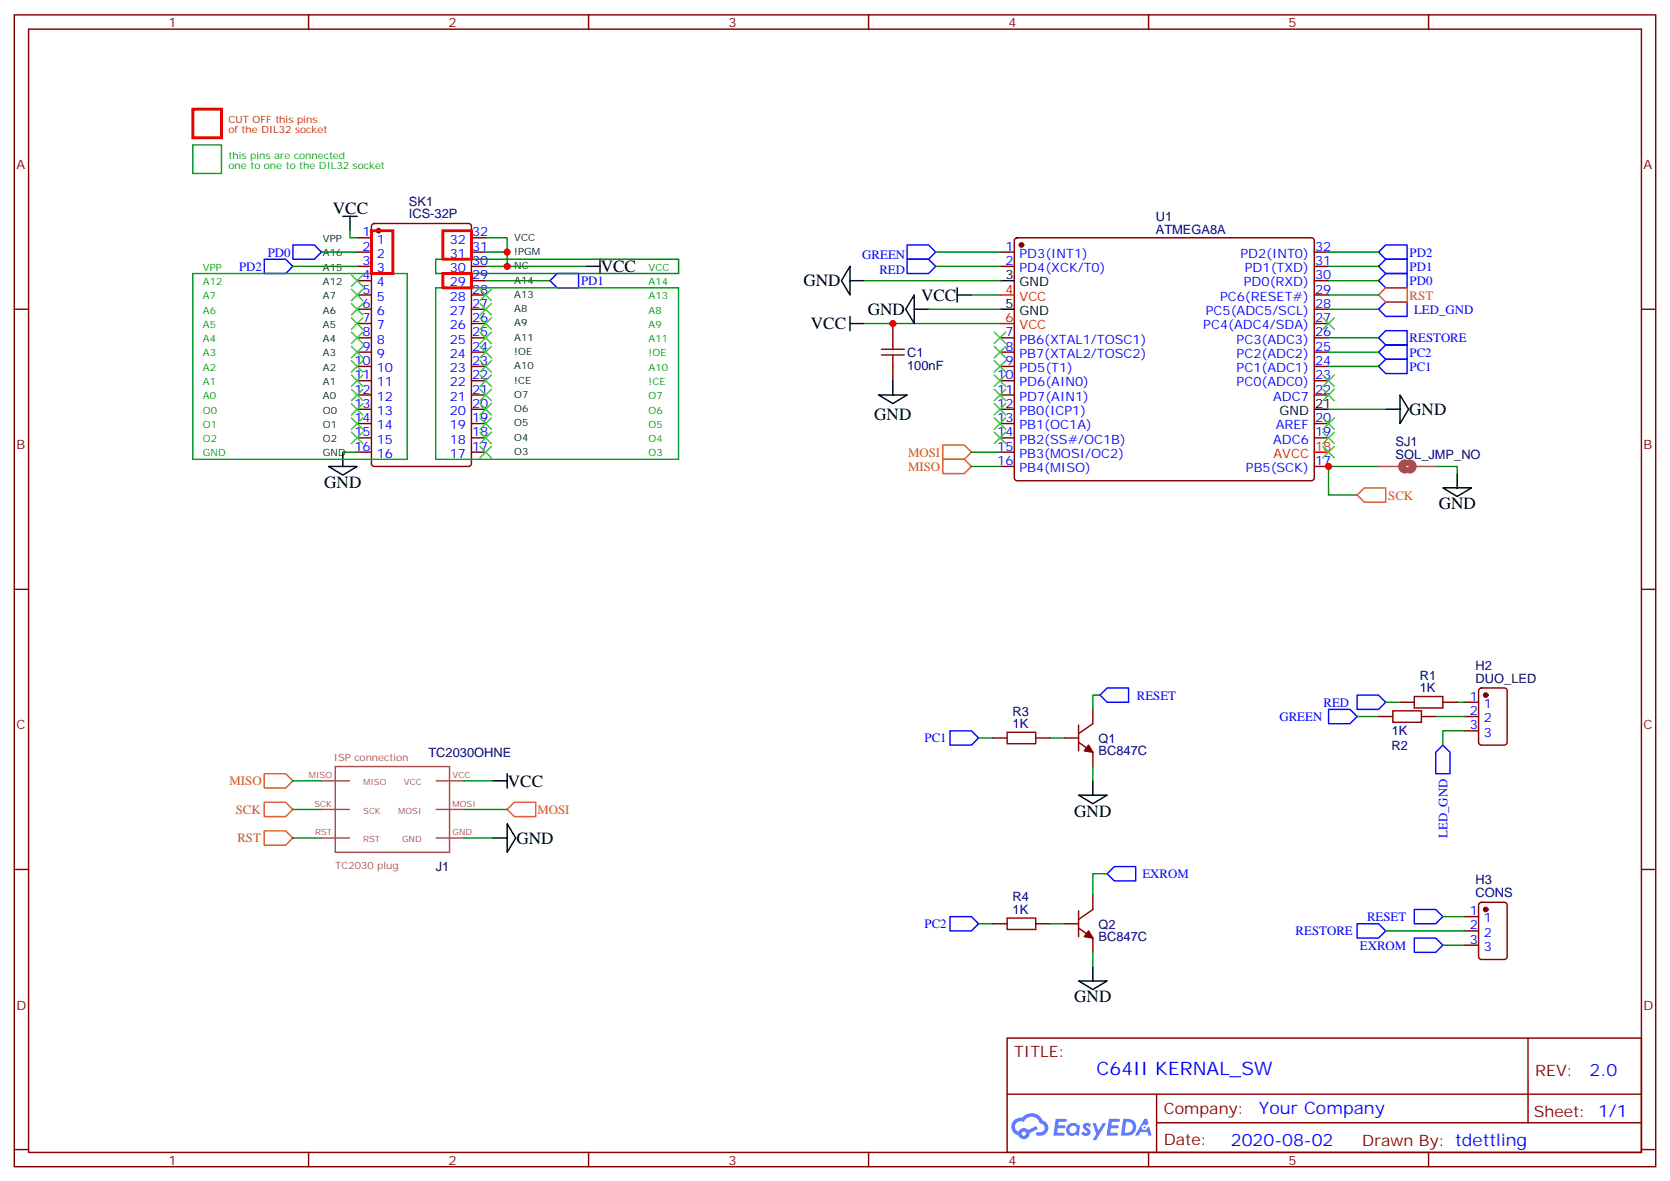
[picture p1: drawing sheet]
<svg xmlns="http://www.w3.org/2000/svg" width="412mm" height="292mm" viewBox="0 0 412 292" stroke-linecap="round" stroke-linejoin="round" font-family="sans-serif">
<g fill="none" stroke="#870000" stroke-width=".35">
<path d="M3.5 3.7h405.4v284.3h-405.4zM7.1 7.2h398.2v277.3h-398.2zM76.2 3.7v3.5M145.3 3.7v3.5M214.5 3.7v3.5M283.6 3.7v3.5M352.8 3.7v3.5M3.5 76.3h3.6M405.3 76.3h3.6M3.5 145.5h3.6M405.3 145.5h3.6M3.5 214.6h3.6"/>
<path d="M405.3 214.6h3.6M248.7 256.3h156.6v28.2h-156.6zM377.3 256.3v20.9M248.7 270.1h156.5M285.6 277.2h119.6M285.6 270.1v14.1M3.5 283.8h3.6M76.2 284.5v3.5M145.3 284.5v3.5M214.5 284.5v3.5M283.6 284.5v3.5M352.8 284.5v3.5"/>
<path d="M405.3 283.8h3.6"/>
</g>
<g fill="#5487ff">
<path d="M267.7 277.4a1.22 1.22 0 0 1 1.7 .3l-.4 .6a.47 .47 0 0 0-.3-.4 .47 .47 0 0 0-.5 .2v.1a1.3 1.3 0 0 1 1 1.7 1.39 1.39 0 0 1-2.2-.1l.5-.5 .7 .4a.29 .29 0 0 0 .3-.2 .29 .29 0 0 0-.2-.4 1.04 1.04 0 0 1-.6-1.7z"/>
<path d="M260.7 276.2h2.4a.37 .37 0 0 1 .3 .4 .37 .37 0 0 1-.3 .3h-1.7l-.1 .9h1.5l.3 .3-.3 .4h-1.6l-.2 1.1h1.6a.36 .36 0 0 1 .3 .4 .36 .36 0 0 1-.3 .3h-2.5z"/>
<path d="M273.8 276.2h2.4a.37 .37 0 0 1 .4 .4 .37 .37 0 0 1-.4 .3h-1.6l-.2 .9h1.6l.3 .3-.4 .4h-1.6l-.1 1.1h1.5a.36 .36 0 0 1 .4 .4 .36 .36 0 0 1-.4 .3h-2.4z"/>
<path d="M282.6 276.2h.7l.3 1.2-.6 .4a.69 .69 0 0 0-1 .2 .69 .69 0 0 0 .4 1 .69 .69 0 0 0 .9-.6l.5-.3 .6 2.2h-.8l-.2-.9h-1.8l-.5 .9h-.8z"/>
<path d="M269.8 277.3h.8l.6 1.8 1.1-1.8h.9l-2.6 4.2h-.8l.9-1.6z"/>
<path d="M277.4 276.2l-.6 4.1h1.3a2.11 2.11 0 0 0 2.5-2.1 2.11 2.11 0 0 0-2.5-2zM278.1 276.9a1.39 1.39 0 0 1 1.7 1.4 1.39 1.39 0 0 1-1.8 1.3h-.3z"/>
<path d="M263.7 277.8a1.47 1.47 0 0 0-.1 2.1 1.47 1.47 0 0 0 2.1 .1l.7 .3 .3-2.3-.2-.2h-.4a1.49 1.49 0 0 0-2.4 0zM264.4 278.2a.92 .92 0 0 1 1.5 .5 .92 .92 0 0 1-1.3 1 .9 .9 0 0 1-.2-1.5z"/>
<path d="M250.4 276.6a2.18 2.18 0 0 0 1.1 3.7 1.44 1.44 0 0 0 1.6 .9 1.44 1.44 0 0 0 1.2-1.5l2-1-.5-.7-1.9 .9a1.47 1.47 0 0 0-2.4 .5 1.39 1.39 0 0 1-.7-2 1.39 1.39 0 0 1 2-.4 2.12 2.12 0 0 1 2.2-1.3 2.12 2.12 0 0 1 1.9 1.7 1.07 1.07 0 0 1 1.1 1 1.07 1.07 0 0 1-1 1.1h-.7a.43 .43 0 0 0-.5 .4 .43 .43 0 0 0 .4 .4 1.98 1.98 0 0 0 2.5-1.2 1.98 1.98 0 0 0-1.2-2.5 2.98 2.98 0 0 0-5.1-.7l-1.1 .1zM252.3 279.9a.55 .55 0 0 1 1.1 0 .55 .55 0 0 1-1.1 0z"/>
<circle cx="282.6" cy="278.3" r=".26"/>
</g>
<g fill="none" stroke="#870000" stroke-width=".35">
<path d="M88.2 58.7h3.5M92 55.4l.4-.2h23.3a.71 .71 0 0 1 .7 .7v58.5a.76 .76 0 0 1-.7 .7h-23.3a.76 .76 0 0 1-.7-.7v-58.5zM116.4 58.7h3.5M250.7 58.9l.5-.2h72.6a.71 .71 0 0 1 .8 .7v58.6a.76 .76 0 0 1-.8 .7h-72.6a.76 .76 0 0 1-.7-.7v-58.6zM88.2 62.2h3.5M88.2 65.8h3.5M88.2 69.3h3.5M88.2 72.8h3.5M88.2 76.3h3.5M88.2 79.9h3.5M116.4 62.2h3.5M116.4 65.8h3.5"/>
<path d="M116.4 69.3h3.5M116.4 72.8h3.5M116.4 76.3h3.5M116.4 79.9h3.5M220.5 79.9v3.5M246.9 62.2h3.6M246.9 65.8h3.6M324.6 62.2h3.5M324.6 65.8h3.5M324.6 69.3h3.5M324.6 72.8h3.5M324.6 76.3h3.5"/>
<path d="M324.6 79.9h3.5M88.2 83.4h3.5M88.2 86.9h3.5M88.2 90.5h3.5M88.2 94h3.5M88.2 97.5h3.5M116.4 83.4h3.5M116.4 86.9h3.5M116.4 90.5h3.5M116.4 94h3.5M116.4 97.5h3.5M220.5 90.5v3.5"/>
<path d="M246.9 83.4h3.6M246.9 86.9h3.6M246.9 90.5h3.6M246.9 94h3.6M246.9 97.5h3.6M324.6 83.4h3.5M324.6 86.9h3.5M324.6 90.5h3.5M324.6 94h3.5M324.6 97.5h3.5M88.2 101h3.5M88.2 104.6h3.5"/>
<path d="M88.2 108.1h3.5M88.2 111.6h3.5M116.4 101h3.5M116.4 104.6h3.5M116.4 108.1h3.5M116.4 111.6h3.5M246.9 101h3.6M246.9 104.6h3.6M246.9 108.1h3.6M246.9 111.6h3.6M246.9 115.1h3.6M324.6 104.6h3.5"/>
<path d="M324.6 108.1h3.5M324.6 115.1h3.5M266.3 179v6.3M269.9 175.1v3.5l-3.6 2.5M340.4 176.9h3.6M345.7 173.4h3.5M351 176.9h3.5M356.3 173.4h3.5M361.6 173.4h3.5M361.6 176.9h3.5M365.4 170l.4-.2h5.7a.71 .71 0 0 1 .7 .7v12.7a.76 .76 0 0 1-.7 .7h-5.7a.76 .76 0 0 1-.7-.7v-12.7zM245.2 182.2h3.5"/>
<path d="M255.8 182.2h3.5M262.8 182.2h3.5M266.3 183.2l3.6 2.5v3.5M361.6 180.4h3.5M245.2 228h3.5M255.8 228h3.5M262.8 228h3.5M266.3 229.1l3.6 2.5v3.5M266.3 224.9v6.3M269.9 221v3.5l-3.6 2.5M361.6 226.3h3.5M361.6 229.8h3.5"/>
<path d="M361.6 233.3h3.5M365.4 223l.4-.3h5.7a.71 .71 0 0 1 .7 .7v12.7a.76 .76 0 0 1-.7 .8h-5.7a.76 .76 0 0 1-.7-.8v-12.7z"/>
</g>
<g fill="#870000" stroke="#870000" stroke-width=".35">
<path d="M268.8 183.9l1.1 1.8-2.1-.4z"/>
<path d="M268.8 229.8l1.1 1.8-2.1-.4z"/>
<circle cx="93.5" cy="56.9" r=".53"/>
<circle cx="366.9" cy="171.6" r=".53"/>
<circle cx="366.9" cy="224.5" r=".53"/>
<circle cx="252.2" cy="60.5" r=".53"/>
</g>
<g fill="none" stroke="#000" stroke-width=".35">
<path d="M84.7 53.4h3.5M86.4 53.4v3.5M144.6 65.8h3.6M148.2 64v3.5M209.9 65.8v7l-2.1-3.5zM209.9 69.3h3.5M209.9 79.9h3.5M209.9 78.1v3.5M225.8 72.8v7.1l-2.1-3.6zM225.8 76.3h3.5M236.4 72.8h3.5M236.4 71v3.6"/>
<path d="M246.9 69.3h3.6M246.9 76.3h3.6M217 97.5h7l-3.5 2.1zM220.5 94v3.5M345.7 97.5l2.1 3.5-2.1 3.6zM81.1 115.1h7.1l-3.5 2.2zM84.7 111.6v3.5M324.6 101h3.5M342.2 101h3.5M359.8 116.9v3.5M356.3 120.4h7.1l-3.6 2.2zM121.7 192.8h3.5"/>
<path d="M125.2 191v3.5M266.3 196.3h7.1l-3.5 2.1zM269.9 192.8v3.5M121.7 206.9h3.5M125.2 203.3l2.2 3.6-2.2 3.5zM269.9 238.6v3.5M266.3 242.1h7.1l-3.5 2.2z"/>
</g>
<g fill="none" stroke="#008700" stroke-width=".35">
<path d="M86.4 56.9v1.8h1.8M119.9 58.7h5.3v3.5M72.3 65.8h15.9M79.4 62.2h8.8M119.9 62.2h5.3v3.6M119.9 65.8h24.7M119.9 69.3h15.9M213.4 69.3h33.5M213.4 79.9h33.5M229.3 76.3h17.6M231.1 62.2h15.8M231.1 65.8h15.8"/>
<path d="M239.9 72.8h7M328.1 62.2h12.3M328.1 65.8h12.3M328.1 69.3h12.3M328.1 76.3h12.3M328.1 72.8h12.3M328.1 90.5h12.3M328.1 86.9h12.3M328.1 83.4h12.3M84.7 111.6h3.5M239.9 111.6h7M239.9 115.1h7"/>
<path d="M328.1 101h14.1M340.4 115.1h-12.3v7.1h7M354.5 115.1h5.3v1.8M271.6 171.6h-1.7v3.5M335.1 176.9h5.3M342.2 173.4h3.5M354.5 176.9h7.1M359.8 173.4h1.8M72.3 192.8h7.1M72.3 199.8h7.1M114.7 192.8h7M114.7 199.8h10.5"/>
<path d="M241.7 182.2h3.5M259.3 182.2h3.5M269.9 189.2v3.6M361.6 180.4h-5.3v3.5M72.3 206.9h7.1M114.7 206.9h7M273.4 215.7h-3.5v5.3M241.7 228h3.5M259.3 228h3.5M269.9 235.1v3.5M342.2 229.8h19.4M356.3 233.3h5.3"/>
<path d="M356.3 226.3h5.3"/>
</g>
<g fill="none" stroke="#00f" stroke-width=".35">
<path d="M65.3 64h5.3l1.7 1.8-1.7 1.7h-5.3zM72.3 60.5h5.3l1.8 1.7-1.8 1.8h-5.3zM135.8 69.3l1.8-1.8h5.3v3.5h-5.3zM224 60.5h5.3l1.8 1.7-1.8 1.8h-5.3zM224 64h5.3l1.8 1.8-1.8 1.7h-5.3zM340.4 65.8l1.8-1.8h5.3v3.5h-5.3zM342.2 67.5h5.3v3.5h-5.3l-1.8-1.7zM342.2 60.5h5.3v3.5h-5.3l-1.8-1.8zM342.2 74.6h5.3v3.5h-5.3l-1.8-1.8zM340.4 90.5l1.8-1.8h5.3v3.5h-5.3zM342.2 85.2h5.3v3.5h-5.3l-1.8-1.8zM342.2 81.6h5.3v3.6h-5.3l-1.8-1.8z"/>
<path d="M271.6 171.6l1.8-1.8h5.3v3.6h-5.3zM328.1 175.1h5.3l1.7 1.8-1.7 1.7h-5.3zM335.1 171.6h5.3l1.8 1.8-1.8 1.7h-5.3zM234.6 180.4h5.3l1.8 1.8-1.8 1.7h-5.3zM356.3 183.9l1.8 1.8v5.3h-3.6v-5.3zM273.4 215.7l1.8-1.8h5.3v3.6h-5.3zM234.6 226.3h5.3l1.8 1.7-1.8 1.8h-5.3zM335.1 228h5.3l1.8 1.8-1.8 1.8h-5.3zM349.2 231.6h5.3l1.8 1.7-1.8 1.8h-5.3zM349.2 224.5h5.3l1.8 1.8-1.8 1.7h-5.3z"/>
</g>
<path d="M217.7 86.2h5.6M217.7 87.6h5.6M220.5 83.4v2.8M220.5 87.6v2.9M344 175.5h7v2.8h-7zM349.2 171.9h7.1v2.9h-7.1zM248.7 180.8h7.1v2.8h-7.1zM248.7 226.6h7.1v2.8h-7.1z" fill="none" stroke="#a10000" stroke-width=".35"/>
<g fill="none" stroke="#3c3" stroke-width=".35">
<path d="M86.8 67.9l2.8 2.8M86.8 71.4l2.8 2.8M86.8 74.9l2.8 2.9M86.8 78.5l2.8 2.8M89.6 67.9l-2.8 2.8M89.6 71.4l-2.8 2.8M89.6 74.9l-2.8 2.9M89.6 78.5l-2.8 2.8M118.5 78.5l2.9 2.8M118.5 74.9l2.9 2.9M118.5 71.4l2.9 2.8M121.4 71.4l-2.9 2.8"/>
<path d="M121.4 74.9l-2.9 2.9M121.4 78.5l-2.9 2.8M326.7 78.5l2.8 2.8M329.5 78.5l-2.8 2.8M86.8 82l2.8 2.8M86.8 85.5l2.8 2.8M86.8 89l2.8 2.9M86.8 92.6l2.8 2.8M86.8 96.1l2.8 2.8M86.8 99.6l2.8 2.8M89.6 82l-2.8 2.8M89.6 85.5l-2.8 2.8"/>
<path d="M89.6 89l-2.8 2.9M89.6 92.6l-2.8 2.8M89.6 96.1l-2.8 2.8M89.6 99.6l-2.8 2.8M118.5 99.6l2.9 2.8M118.5 96.1l2.9 2.8M118.5 92.6l2.9 2.8M118.5 89l2.9 2.9M118.5 85.5l2.9 2.8M118.5 82l2.9 2.8M121.4 99.6l-2.9 2.8M121.4 96.1l-2.9 2.8"/>
<path d="M121.4 92.6l-2.9 2.8M121.4 89l-2.9 2.9M121.4 85.5l-2.9 2.8M121.4 82l-2.9 2.8M245.5 99.6l2.9 2.8M245.5 82l2.9 2.8M245.5 85.5l2.9 2.8M245.5 89l2.9 2.9M245.5 92.6l2.9 2.8M245.5 96.1l2.9 2.8M248.4 99.6l-2.9 2.8M248.4 82l-2.9 2.8"/>
<path d="M248.4 85.5l-2.9 2.8M248.4 89l-2.9 2.9M248.4 92.6l-2.9 2.8M248.4 96.1l-2.9 2.8M326.7 92.6l2.8 2.8M326.7 96.1l2.8 2.8M329.5 92.6l-2.8 2.8M329.5 96.1l-2.8 2.8M86.8 103.2l2.8 2.8M86.8 106.7l2.8 2.8M89.6 103.2l-2.8 2.8M89.6 106.7l-2.8 2.8"/>
<path d="M118.5 110.2l2.9 2.8M118.5 106.7l2.9 2.8M118.5 103.2l2.9 2.8M121.4 110.2l-2.9 2.8M121.4 106.7l-2.9 2.8M121.4 103.2l-2.9 2.8M245.5 103.2l2.9 2.8M245.5 106.7l2.9 2.8M248.4 103.2l-2.9 2.8M248.4 106.7l-2.9 2.8M326.7 103.2l2.8 2.8M326.7 110.2l2.8 2.8"/>
<path d="M326.7 106.7l2.8 2.8M329.5 103.2l-2.8 2.8M329.5 110.2l-2.8 2.8M329.5 106.7l-2.8 2.8"/>
</g>
<path d="M246.9 72.8h3.6M246.9 79.9h3.6M324.6 111.6h3.5" fill="none" stroke="#f00" stroke-width=".35"/>
<path d="M347 114.3a.88 .88 0 0 0-.9 .8 .88 .88 0 0 0 .9 .9M348.1 114.3a.88 .88 0 0 1 .9 .8 .88 .88 0 0 1-.9 .9" fill="none" stroke="#a64a4a" stroke-width="1.8"/>
<path d="M340.4 115.1h3.5M344 115.1h1.2M349.8 115.1h4.7M79.4 192.8h6.9M79.4 199.8h6.9M82.8 189.2h28.2v21.2h-28.2zM107.7 192.8h7M107.7 199.8h7M79.4 206.9h6.9M107.7 206.9h7" fill="none" stroke="#a64a4a" stroke-width=".35"/>
<path d="M340.4 72.8l1.8-1.8h5.3v3.6h-5.3zM232.8 109.9h5.3l1.8 1.7-1.8 1.8h-5.3zM232.8 113.4h5.3l1.8 1.7-1.8 1.8h-5.3zM335.1 122.2l1.8-1.8h5.3v3.6h-5.3zM65.3 191h5.3l1.7 1.8-1.7 1.7h-5.3zM65.3 198h5.3l1.7 1.8-1.7 1.8h-5.3zM125.2 199.8l1.8-1.8h5.3v3.6h-5.3zM65.3 205.1h5.3l1.7 1.8-1.7 1.7h-5.3z" fill="none" stroke="#c60" stroke-width=".35"/>
<path d="M47.6 35.8h7.1v7h-7.1zM47.6 67.5h52.9v45.9h-52.9zM107.6 71h60v42.4h-60z" fill="none" stroke="#093" stroke-width=".35"/>
<path d="M107.6 64h60v3.5h-60z" fill="none" stroke="#060" stroke-width=".35"/>
<path d="M47.6 27h7.1v7h-7.1zM91.7 56.9h5.3v10.6h-5.3zM109.4 56.9h7v7.1h-7zM109.4 67.5h7v3.5h-7z" fill="none" stroke="#f00" stroke-width=".71"/>
<g fill="#c00">
<circle cx="125.2" cy="62.2" r=".88"/>
<circle cx="125.2" cy="65.8" r=".88"/>
<circle cx="220.5" cy="79.9" r=".88"/>
<circle cx="328.1" cy="115.1" r=".88"/>
</g>
<text font-size="4.6" fill="#00f" x="270.8" y="265.3">C64II KERNAL_SW</text>
<g font-size="4.2">
<text x="82.2" y="52.7">VCC</text>
<text x="148.3" y="67.2">VCC</text>
<text x="198.4" y="70.7">GND</text>
<text x="214.3" y="77.8">GND</text>
<text x="227.5" y="74.3">VCC</text>
<text x="200.3" y="81.3">VCC</text>
<text x="215.9" y="103.6">GND</text>
<text x="348" y="102.5">GND</text>
<text x="80.1" y="120.4">GND</text>
<text x="355.3" y="125.7">GND</text>
<text x="125.4" y="194.2">VCC</text>
<text x="265.3" y="201.6">GND</text>
<text x="127.5" y="208.3">GND</text>
<text x="265.3" y="247.4">GND</text>
</g>
<g font-size="4.2" fill="#00f">
<text x="392.5" y="265.5">2.0</text>
<text x="310.9" y="275.1">Your Company</text>
<text x="304" y="282.9">2020-08-02</text>
</g>
<g font-size="3.9" fill="#800">
<text x="250.5" y="260.8">TITLE:</text>
<text x="379.1" y="265.5">REV:</text>
<text x="287.4" y="275">Company:</text>
<text x="378.7" y="275.7">Sheet: 1/1</text>
<text x="287.4" y="282.7">Date:</text>
<text x="336.4" y="282.8">Drawn By: tdettling</text>
</g>
<g font-size="3.2" fill="#800">
<text x="41.6" y="6.7">1</text>
<text x="110.8" y="6.7">2</text>
<text x="179.9" y="6.7">3</text>
<text x="249.1" y="6.7">4</text>
<text x="318.2" y="6.7">5</text>
<text x="4.1" y="41.8">A</text>
<text x="405.9" y="41.8">A</text>
<text x="4.1" y="110.9">B</text>
<text x="405.9" y="110.9">B</text>
<text x="4.1" y="180.1">C</text>
<text x="405.9" y="180.1">C</text>
<text x="4.1" y="249.2">D</text>
<text x="405.9" y="249.2">D</text>
<text x="41.6" y="287.5">1</text>
<text x="110.8" y="287.5">2</text>
<text x="179.9" y="287.5">3</text>
<text x="249.1" y="287.5">4</text>
<text x="318.2" y="287.5">5</text>
</g>
<g font-size="3.2" fill="#000080">
<text x="101" y="53.9">ICS-32P</text>
<text x="101" y="50.9">SK1</text>
<text x="285.4" y="57.6">ATMEGA8A</text>
<text x="285.4" y="54.5">U1</text>
<text x="224" y="88.1">C1</text>
<text x="224" y="91.2">100nF</text>
<text x="344.6" y="113.2">SOL_JMP_NO</text>
<text x="344.6" y="110.1">SJ1</text>
<text x="350.6" y="167.8">R1</text>
<text x="364.4" y="165.3">H2</text>
<text x="350.6" y="170.9">1K</text>
<text x="364.4" y="168.6">DUO_LED</text>
<text x="250.1" y="179.7">1K</text>
<text x="250.1" y="176.7">R3</text>
<text x="271.3" y="183.4">Q1</text>
<text x="343.6" y="185.1">R2</text>
<text x="343.7" y="181.6">1K</text>
<text x="105.8" y="186.8">TC2030OHNE</text>
<text x="271.3" y="186.5">BC847C</text>
<text x="107.6" y="215">J1</text>
<text x="364.4" y="221.5">CONS</text>
<text x="364.4" y="218.2">H3</text>
<text x="250.1" y="225.6">1K</text>
<text x="250.1" y="222.5">R4</text>
<text x="271.3" y="232.3">BC847C</text>
<text x="271.3" y="229.3">Q2</text>
</g>
<g font-size="3.2" fill="#00f">
<text x="89.5" y="58.3">1</text>
<text x="116.6" y="58.3">32</text>
<text x="66.1" y="63.3">PD0</text>
<text x="89.5" y="61.9">2</text>
<text x="89.5" y="65.4">3</text>
<text x="93" y="60.1">1</text>
<text x="93" y="63.6">2</text>
<text x="111.1" y="63.6">31</text>
<text x="111.1" y="60.1">32</text>
<text x="116.6" y="65.4">30</text>
<text x="116.6" y="61.9">31</text>
<text x="212.9" y="64">GREEN</text>
<text x="248.3" y="61.9">1</text>
<text x="248.3" y="65.4">2</text>
<text x="251.8" y="63.6">PD3(INT1)</text>
<text x="306.3" y="63.6">PD2(INT0)</text>
<text x="324.7" y="65.4">31</text>
<text x="324.7" y="61.9">32</text>
<text x="348.1" y="63.3">PD2</text>
<text x="59" y="66.9">PD2</text>
<text x="89.5" y="68.9">4</text>
<text x="93" y="67.2">3</text>
<text x="93" y="70.7">4</text>
<text x="111.1" y="70.7">29</text>
<text x="111.1" y="67.2">30</text>
<text x="116.6" y="68.9">29</text>
<text x="143.5" y="70.4">PD1</text>
<text x="217.2" y="67.5">RED</text>
<text x="251.8" y="67.2">PD4(XCK/T0)</text>
<text x="307.2" y="70.7">PD0(RXD)</text>
<text x="307.4" y="67.2">PD1(TXD)</text>
<text x="324.7" y="68.9">30</text>
<text x="348.1" y="70.4">PD0</text>
<text x="348.1" y="66.9">PD1</text>
<text x="89.5" y="72.5">5</text>
<text x="89.5" y="76">6</text>
<text x="93" y="74.2">5</text>
<text x="93" y="77.8">6</text>
<text x="111.1" y="77.8">27</text>
<text x="111.1" y="74.2">28</text>
<text x="116.6" y="76">27</text>
<text x="116.6" y="72.5">28</text>
<text x="297.8" y="77.8">PC5(ADC5/SCL)</text>
<text x="301.3" y="74.2">PC6(RESET#)</text>
<text x="324.7" y="76">28</text>
<text x="324.7" y="72.5">29</text>
<text x="349.2" y="77.5">LED_GND</text>
<text x="89.5" y="79.5">7</text>
<text x="89.5" y="83">8</text>
<text x="93" y="81.3">7</text>
<text x="111.1" y="81.3">26</text>
<text x="116.6" y="83">25</text>
<text x="116.6" y="79.5">26</text>
<text x="248.3" y="83">7</text>
<text x="297.2" y="81.3">PC4(ADC4/SDA)</text>
<text x="324.7" y="83">26</text>
<text x="324.7" y="79.5">27</text>
<text x="89.5" y="86.6">9</text>
<text x="93" y="84.8">8</text>
<text x="93" y="88.3">9</text>
<text x="111.1" y="88.3">24</text>
<text x="111.1" y="84.8">25</text>
<text x="116.6" y="86.6">24</text>
<text x="248.3" y="86.6">8</text>
<text x="251.8" y="84.8">PB6(XTAL1/TOSC1)</text>
<text x="251.8" y="88.3">PB7(XTAL2/TOSC2)</text>
<text x="305.4" y="88.3">PC2(ADC2)</text>
<text x="305.4" y="84.8">PC3(ADC3)</text>
<text x="324.7" y="86.6">25</text>
<text x="348.1" y="88.1">PC2</text>
<text x="348.1" y="84.5">RESTORE</text>
<text x="87.5" y="90.1">10</text>
<text x="87.5" y="93.6">11</text>
<text x="93" y="91.9">10</text>
<text x="93" y="95.4">11</text>
<text x="111.1" y="95.4">22</text>
<text x="111.1" y="91.9">23</text>
<text x="116.6" y="93.6">22</text>
<text x="116.6" y="90.1">23</text>
<text x="246.3" y="93.6">10</text>
<text x="248.3" y="90.1">9</text>
<text x="251.8" y="91.9">PD5(T1)</text>
<text x="251.8" y="95.4">PD6(AIN0)</text>
<text x="305.4" y="95.4">PC0(ADC0)</text>
<text x="305.4" y="91.9">PC1(ADC1)</text>
<text x="324.7" y="93.6">23</text>
<text x="324.7" y="90.1">24</text>
<text x="348.1" y="91.6">PC1</text>
<text x="87.5" y="97.2">12</text>
<text x="87.5" y="100.7">13</text>
<text x="93" y="98.9">12</text>
<text x="111.1" y="98.9">21</text>
<text x="116.6" y="100.7">20</text>
<text x="116.6" y="97.2">21</text>
<text x="246.3" y="97.2">11</text>
<text x="246.3" y="100.7">12</text>
<text x="251.8" y="98.9">PD7(AIN1)</text>
<text x="314.4" y="98.9">ADC7</text>
<text x="324.7" y="97.2">22</text>
<text x="87.5" y="104.2">14</text>
<text x="87.5" y="107.7">15</text>
<text x="93" y="102.4">13</text>
<text x="93" y="106">14</text>
<text x="111.1" y="106">19</text>
<text x="111.1" y="102.4">20</text>
<text x="116.6" y="107.7">18</text>
<text x="116.6" y="104.2">19</text>
<text x="246.3" y="104.2">13</text>
<text x="246.3" y="107.7">14</text>
<text x="251.8" y="102.4">PB0(ICP1)</text>
<text x="251.8" y="106">PB1(OC1A)</text>
<text x="315" y="106">AREF</text>
<text x="324.7" y="107.7">19</text>
<text x="324.7" y="104.2">20</text>
<text x="87.5" y="111.3">16</text>
<text x="93" y="109.5">15</text>
<text x="93" y="113">16</text>
<text x="111.1" y="113">17</text>
<text x="111.1" y="109.5">18</text>
<text x="116.6" y="111.3">17</text>
<text x="246.3" y="111.3">15</text>
<text x="251.8" y="109.5">PB2(SS#/OC1B)</text>
<text x="251.8" y="113">PB3(MOSI/OC2)</text>
<text x="314.4" y="109.5">ADC6</text>
<text x="246.3" y="114.8">16</text>
<text x="251.8" y="116.6">PB4(MISO)</text>
<text x="307.7" y="116.6">PB5(SCK)</text>
<text x="324.7" y="114.8">17</text>
<text x="280.7" y="172.7">RESET</text>
<text x="362.9" y="173">1</text>
<text x="316" y="178">GREEN</text>
<text x="326.8" y="174.5">RED</text>
<text x="362.9" y="176.5">2</text>
<text x="366.4" y="174.8">1</text>
<text x="366.4" y="178.3">2</text>
<text x="228.3" y="183.2">PC1</text>
<text x="362.9" y="180.1">3</text>
<text x="366.4" y="181.8">3</text>
<text x="357.4" y="206.9" transform="rotate(-90 357.4 206.9)">LED_GND</text>
<text x="282.1" y="216.8">EXROM</text>
<text x="337.6" y="227.4">RESET</text>
<text x="362.9" y="225.9">1</text>
<text x="366.4" y="227.7">1</text>
<text x="228.3" y="229.1">PC2</text>
<text x="320" y="230.9">RESTORE</text>
<text x="362.9" y="229.4">2</text>
<text x="362.9" y="233">3</text>
<text x="366.4" y="231.2">2</text>
<text x="335.8" y="234.4">EXROM</text>
<text x="366.4" y="234.7">3</text>
</g>
<g font-size="3.2">
<text x="248.3" y="68.9">3</text>
<text x="251.8" y="70.7">GND</text>
<text x="248.3" y="76">5</text>
<text x="251.8" y="77.8">GND</text>
<text x="324.7" y="100.7">21</text>
<text x="316" y="102.4">GND</text>
</g>
<g font-size="3.2" fill="#f00">
<text x="248.3" y="72.5">4</text>
<text x="251.8" y="74.2">VCC</text>
<text x="248.3" y="79.5">6</text>
<text x="251.8" y="81.3">VCC</text>
<text x="314.5" y="113">AVCC</text>
<text x="324.7" y="111.3">18</text>
</g>
<g font-size="3.2" fill="#c60">
<text x="348.1" y="74">RST</text>
<text x="224.3" y="112.7">MOSI</text>
<text x="224.3" y="116.3">MISO</text>
<text x="342.8" y="123.3">SCK</text>
<text x="56.7" y="193.9">MISO</text>
<text x="58.2" y="200.9">SCK</text>
<text x="132.7" y="200.9">MOSI</text>
<text x="58.6" y="207.9">RST</text>
</g>
<g font-size="2.5" fill="#f00">
<text x="56.4" y="30.5">CUT OFF this pins</text>
<text x="56.4" y="32.9">of the DIL32 socket</text>
</g>
<g font-size="2.5" fill="#090">
<text x="56.4" y="39.3">this pins are connected</text>
<text x="56.4" y="41.8">one to one to the DIL32 socket</text>
<text x="50.1" y="66.8">VPP</text>
<text x="50.1" y="70.3">A12</text>
<text x="160.2" y="70.3">A14</text>
<text x="160.2" y="66.8">VCC</text>
<text x="50.1" y="77.4">A6</text>
<text x="50.1" y="73.9">A7</text>
<text x="160.2" y="73.9">A13</text>
<text x="160.2" y="77.4">A8</text>
<text x="50.1" y="80.9">A5</text>
<text x="160.2" y="80.9">A9</text>
<text x="50.1" y="88">A3</text>
<text x="50.1" y="84.5">A4</text>
<text x="160.2" y="84.5">A11</text>
<text x="160.2" y="88">!OE</text>
<text x="50.1" y="91.5">A2</text>
<text x="50.1" y="95">A1</text>
<text x="160.2" y="95">!CE</text>
<text x="160.2" y="91.5">A10</text>
<text x="50.1" y="98.6">A0</text>
<text x="160.2" y="98.6">O7</text>
<text x="50.1" y="102.1">O0</text>
<text x="50.1" y="105.6">O1</text>
<text x="160.2" y="105.6">O5</text>
<text x="160.2" y="102.1">O6</text>
<text x="50.1" y="112.7">GND</text>
<text x="50.1" y="109.1">O2</text>
<text x="160.2" y="109.1">O4</text>
<text x="160.2" y="112.7">O3</text>
</g>
<g font-size="2.5" fill="#030">
<text x="79.7" y="59.8">VPP</text>
<text x="127" y="59.4">VCC</text>
<text x="79.7" y="63.3">A16</text>
<text x="127" y="62.9">!PGM</text>
<text x="79.7" y="66.8">A15</text>
<text x="79.7" y="70.3">A12</text>
<text x="127" y="70">A14</text>
<text x="127" y="66.5">NC</text>
<text x="79.7" y="73.9">A7</text>
<text x="79.7" y="77.4">A6</text>
<text x="127" y="77">A8</text>
<text x="127" y="73.5">A13</text>
<text x="79.7" y="80.9">A5</text>
<text x="127" y="80.6">A9</text>
<text x="79.7" y="88">A3</text>
<text x="79.7" y="84.5">A4</text>
<text x="127" y="84.1">A11</text>
<text x="127" y="87.6">!OE</text>
<text x="79.7" y="91.5">A2</text>
<text x="79.7" y="95">A1</text>
<text x="127" y="94.7">!CE</text>
<text x="127" y="91.2">A10</text>
<text x="79.7" y="98.6">A0</text>
<text x="127" y="98.2">O7</text>
<text x="127" y="101.7">O6</text>
<text x="79.7" y="102.1">O0</text>
<text x="79.7" y="105.6">O1</text>
<text x="127" y="105.3">O5</text>
<text x="79.7" y="112.7">GND</text>
<text x="79.7" y="109.1">O2</text>
<text x="127" y="108.8">O4</text>
<text x="127" y="112.3">O3</text>
</g>
<g font-size="2.5" fill="#a54b4b">
<text x="82.4" y="187.8">ISP connection</text>
<text x="82.8" y="214.6">TC2030 plug</text>
</g>
<g font-size="2.1" fill="#a54b4b">
<text x="76.3" y="192.1">MISO</text>
<text x="89.7" y="193.8">MISO</text>
<text x="99.7" y="193.8">VCC</text>
<text x="111.8" y="192.1">VCC</text>
<text x="77.7" y="199.1">SCK</text>
<text x="89.7" y="200.9">SCK</text>
<text x="98.3" y="200.9">MOSI</text>
<text x="111.8" y="199.1">MOSI</text>
<text x="77.8" y="206.2">RST</text>
<text x="89.7" y="207.9">RST</text>
<text x="99.3" y="207.9">GND</text>
<text x="111.8" y="206.2">GND</text>
</g>
</svg>
